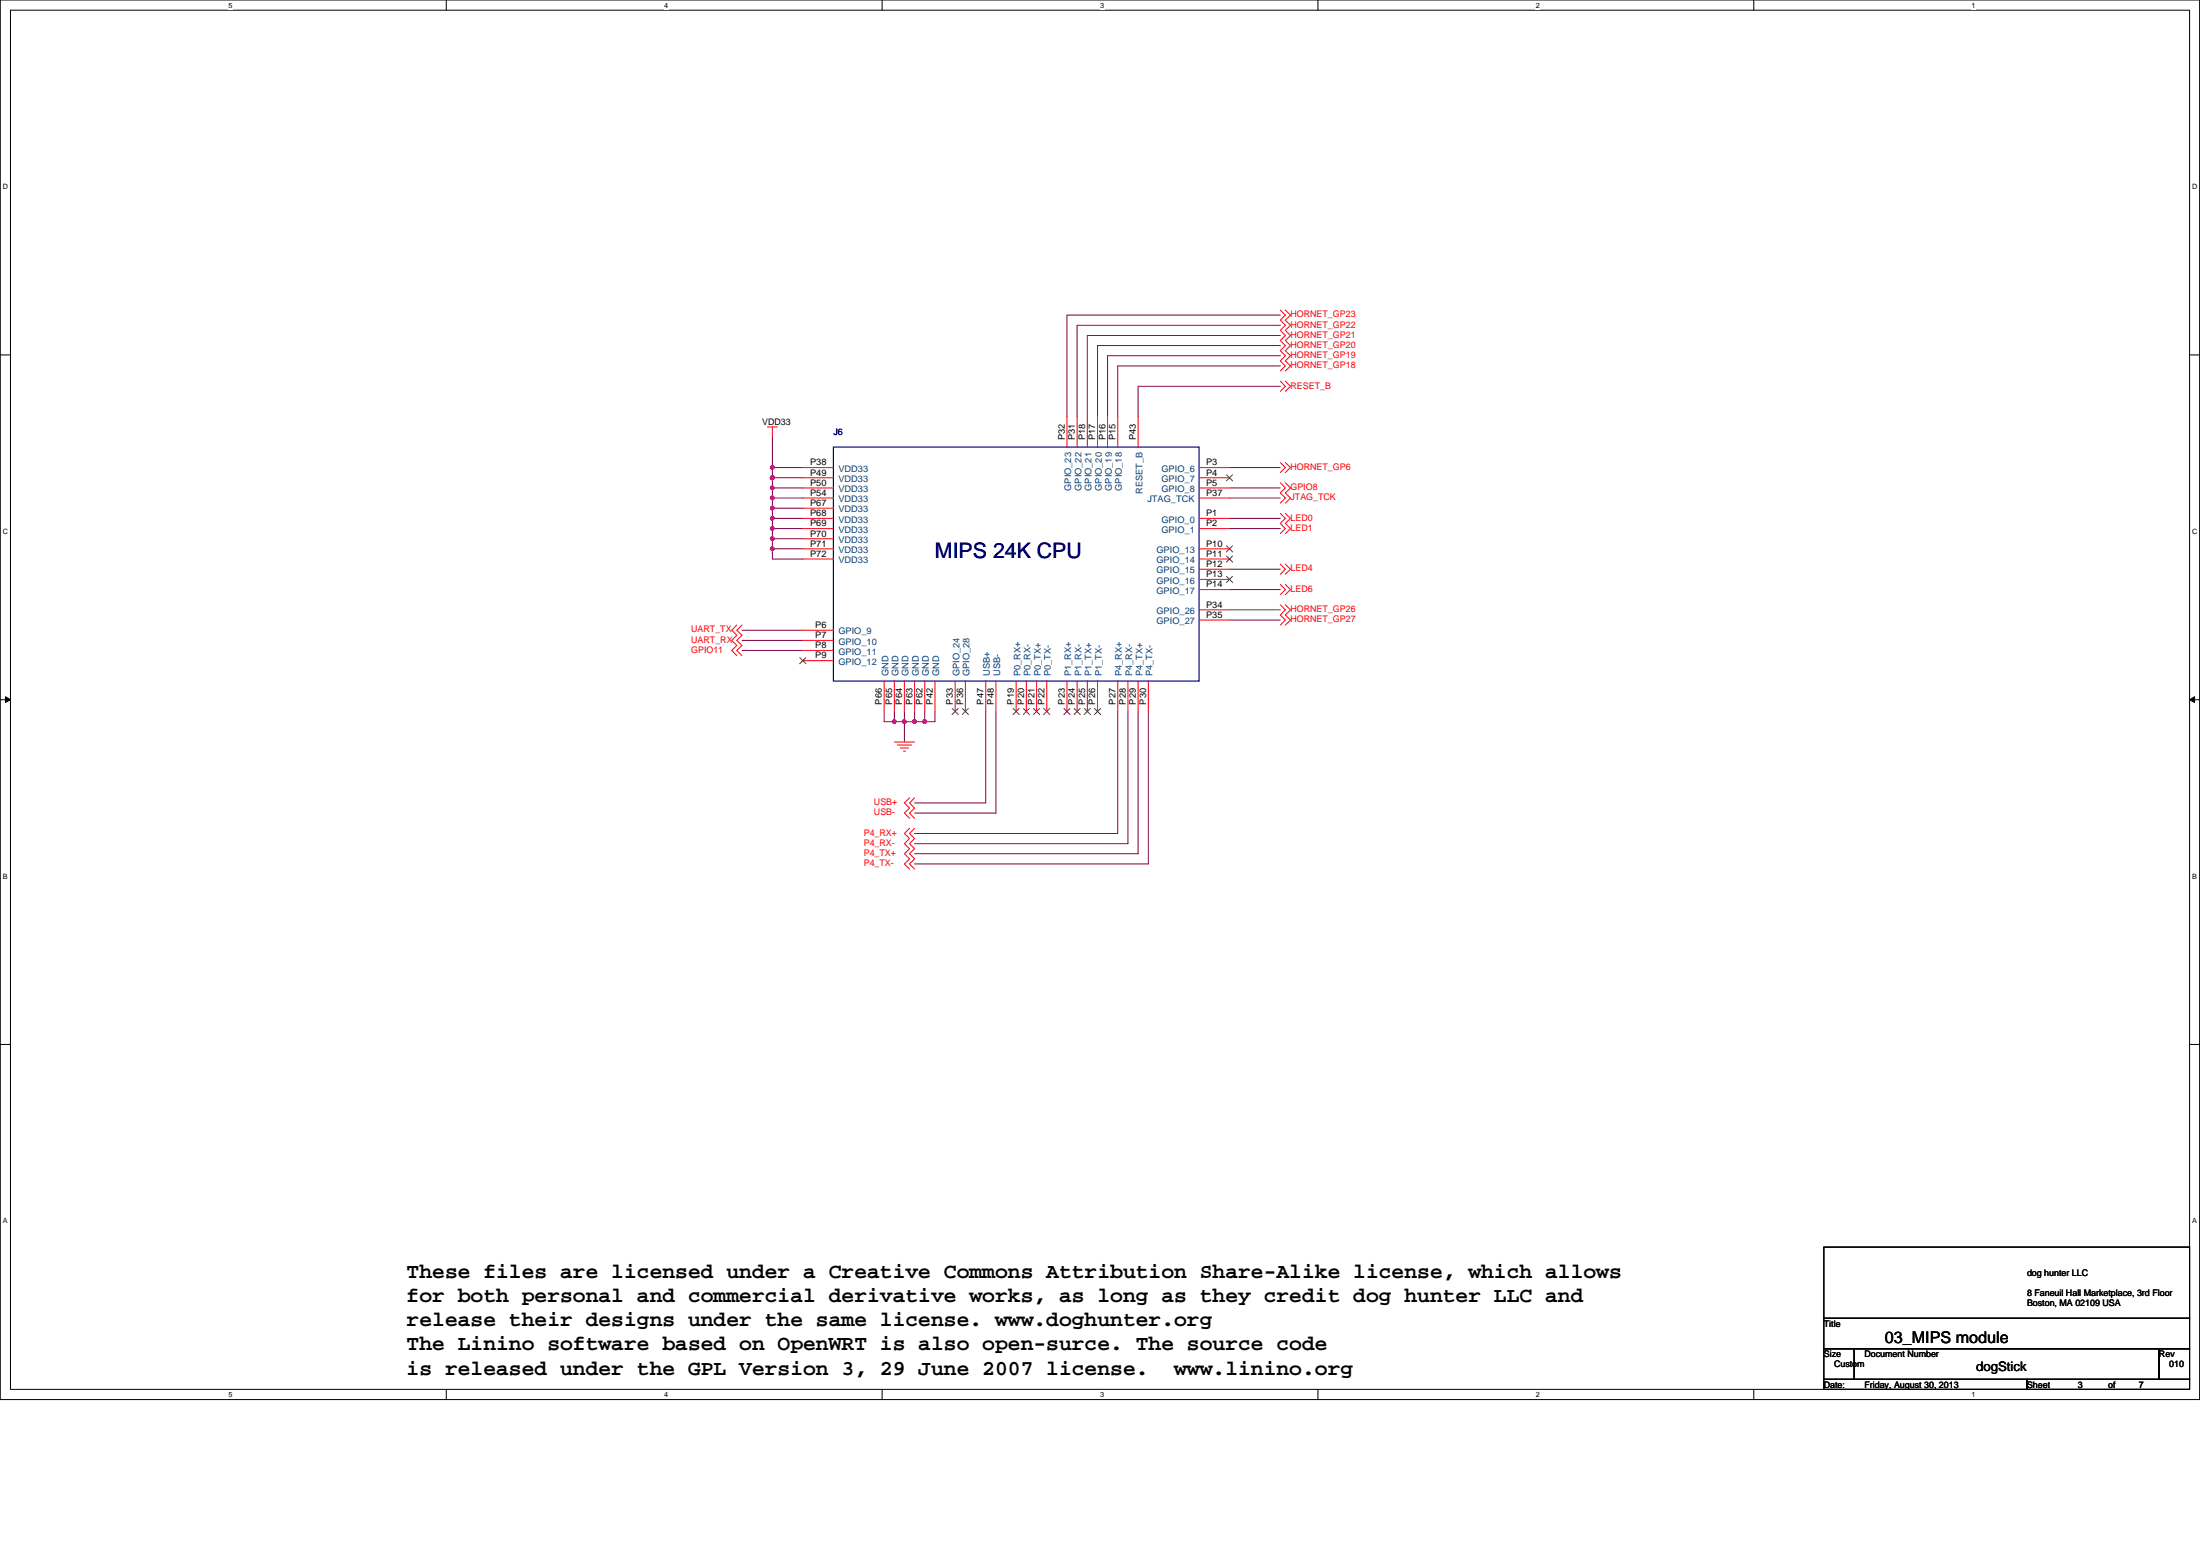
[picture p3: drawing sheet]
<svg xmlns="http://www.w3.org/2000/svg" width="297mm" height="210mm" viewBox="0 0 297 210" stroke-linecap="round" stroke-linejoin="round" font-family="sans-serif">
<path d="M0 0h297v188.9h-297zM1.4 1.4h294.2v186.1h-294.2z" fill="none" stroke="#000" stroke-width=".14"/>
<g fill="#fff">
<path d="M30.8 .1h.6v1.1h-.6z"/>
<path d="M30.8 187.6h.6v1.1h-.6z"/>
</g>
<path d="M60.3 0v1.4M60.3 187.5v1.4" fill="none" stroke="#000" stroke-width=".14"/>
<g fill="#fff">
<path d="M89.7 .1h.5v1.1h-.5z"/>
<path d="M89.7 187.6h.5v1.1h-.5z"/>
</g>
<path d="M119.1 0v1.4M119.1 187.5v1.4" fill="none" stroke="#000" stroke-width=".14"/>
<g fill="#fff">
<path d="M148.5 .1h.6v1.1h-.6z"/>
<path d="M148.5 187.6h.6v1.1h-.6z"/>
</g>
<path d="M177.9 0v1.4M177.9 187.5v1.4" fill="none" stroke="#000" stroke-width=".14"/>
<g fill="#fff">
<path d="M207.4 .1h.5v1.1h-.5z"/>
<path d="M207.4 187.6h.5v1.1h-.5z"/>
</g>
<path d="M236.8 0v1.4M236.8 187.5v1.4" fill="none" stroke="#000" stroke-width=".14"/>
<g fill="#fff">
<path d="M266.2 .1h.6v1.1h-.6z"/>
<path d="M266.2 187.6h.6v1.1h-.6z"/>
<path d="M.4 24.6h.7v1.1h-.7z"/>
<path d="M296 24.6h.7v1.1h-.7z"/>
<path d="M.4 71.2h.7v1.1h-.7z"/>
<path d="M296 71.2h.7v1.1h-.7z"/>
</g>
<path d="M0 47.9h1.4M295.6 47.9h1.4" fill="none" stroke="#000" stroke-width=".14"/>
<g fill="#fff">
<path d="M.4 117.7h.7v1.1h-.7z"/>
<path d="M296 117.7h.6v1.1h-.6z"/>
</g>
<path d="M0 94.4h1.4M295.6 94.4h1.4" fill="none" stroke="#000" stroke-width=".14"/>
<path d="M.7 94l.7 .4-.7 .4zM295.6 94.4l.7-.4v.8z" fill="#000" stroke="#000" stroke-width=".14"/>
<g fill="#fff">
<path d="M.4 164.2h.7v1.1h-.7z"/>
<path d="M296 164.2h.6v1.1h-.6z"/>
</g>
<path d="M0 140.9h1.4M295.6 140.9h1.4M246.2 168.3h49.4v9.6h-49.4zM246.2 177.9h49.4v4.1h-49.4zM246.2 182h4.2v4.1h-4.2zM246.2 186.1h27.5v1.4h-27.5zM250.4 182h41.1v4.1h-41.1zM273.7 186.1h21.9v1.4h-21.9zM291.5 182h4.1v4.1h-4.1z" fill="none" stroke="#000" stroke-width=".14"/>
<g fill="none" stroke="#800040" stroke-width=".14">
<path d="M104.3 59v4.1M172.9 43.9h-27.5v12.3M172.9 42.5h-28.8v13.7M172.9 46.6h-24.7v9.6M172.9 48h-23.4v8.2M172.9 49.4h-22v6.8M172.9 52.1h-19.2v4.1M172.9 45.3h-26.1v10.9M104.3 63.1v1.4M104.3 74.1v1.3h4.1M104.3 71.3v1.4M104.3 70v1.3"/>
<path d="M104.3 68.6v1.4M104.3 67.2v1.4M104.3 65.8v1.4M104.3 64.5v1.3M104.3 72.7v1.4M104.3 63.1h4.1M104.3 74.1h4.1M104.3 72.7h4.1M104.3 71.3h4.1M104.3 70h4.1M104.3 68.6h4.1M104.3 67.2h4.1"/>
<path d="M104.3 65.8h4.1M104.3 64.5h4.1M166 63.1h6.9M166 65.8h6.9M166 67.2h6.9M166 70h6.9M166 71.3h6.9M166 76.8h6.9M166 79.6h6.9M100.2 87.8h8.2M100.2 85h8.2M100.2 86.4h8.2"/>
<path d="M119.4 96v1.4h1.4M120.8 97.4h1.3M120.8 96v1.4M122.1 97.4h1.4M122.1 96v1.4M122.1 97.4v2.7M123.5 97.4h1.4M123.5 96v1.4M124.9 96v1.4M126.2 96v1.4h-1.3M133.1 96v12.4h-9.6M134.5 96v13.7h-11"/>
<path d="M150.9 96v16.5h-27.4M152.3 96v17.9h-28.8M153.7 96v19.2h-30.2M155 96v20.6h-31.5M166 82.3h6.9M166 83.7h6.9"/>
</g>
<g fill="#f0f" stroke="#f0f" stroke-width=".14">
<circle cx="104.3" cy="64.5" r=".27"/>
<circle cx="104.3" cy="63.1" r=".27"/>
<circle cx="104.3" cy="74" r=".27"/>
<circle cx="104.3" cy="71.3" r=".27"/>
<circle cx="104.3" cy="69.9" r=".27"/>
<circle cx="104.3" cy="68.6" r=".27"/>
<circle cx="104.3" cy="67.2" r=".27"/>
<circle cx="104.3" cy="65.8" r=".27"/>
<circle cx="120.7" cy="97.4" r=".27"/>
<circle cx="124.8" cy="97.4" r=".27"/>
<circle cx="122.1" cy="97.4" r=".27"/>
<circle cx="104.3" cy="72.7" r=".27"/>
<circle cx="123.5" cy="97.4" r=".27"/>
</g>
<g fill="none" stroke="#f00" stroke-width=".14">
<path d="M103.6 57.6h1.4M104.3 57.6v1.4M144.1 56.2v4.1M145.4 56.2v4.1M146.8 56.2v4.1M148.2 56.2v4.1M149.5 56.2v4.1M150.9 56.2v4.1M153.7 56.2v4.1M172.9 41.8l.6 .7-.6 .7 .6 .7-.6 .7 .6 .7-.6 .7 .6 .6-.6 .7 .6 .7-.6 .7 .6 .7-.6 .7M172.9 51.4l.6 .7-.6 .7M173.5 41.8l.7 .7-.7 .7 .7 .7-.7 .7 .7 .7-.7 .7 .7 .6-.7 .7 .7 .7-.7 .7 .7 .7-.7 .7"/>
<path d="M173.5 51.4l.7 .7-.7 .7M108.4 63.1h4.1M108.4 64.5h4.1M108.4 65.8h4.1M108.4 67.2h4.1M108.4 68.6h4.1M108.4 70h4.1M108.4 71.3h4.1M108.4 72.7h4.1M108.4 74.1h4.1M108.4 75.4h4.1M161.9 63.1h4.1"/>
<path d="M161.9 64.5h4.1M161.9 65.8h4.1M161.9 67.2h4.1M161.9 70h4.1M161.9 71.3h4.1M161.9 74.1h4.1M161.9 75.4h4.1M161.9 76.8h4.1M161.9 78.2h4.1M161.9 79.6h4.1M172.9 62.4l.6 .7-.6 .7M172.9 65.2l.6 .6-.6 .7 .6 .7-.6 .7"/>
<path d="M172.9 69.3l.6 .7-.6 .6 .6 .7-.6 .7M172.9 76.1l.6 .7-.6 .7M172.9 78.9l.6 .7-.6 .6M173.5 62.4l.7 .7-.7 .7M173.5 65.2l.7 .6-.7 .7 .7 .7-.7 .7M173.5 69.3l.7 .7-.7 .6 .7 .7-.7 .7M173.5 76.1l.7 .7-.7 .7M173.5 78.9l.7 .7-.7 .6M99.5 84.3l-.7 .7 .7 .7-.7 .7 .7 .7-.7 .7 .7 .7M100.2 84.3l-.7 .7 .7 .7-.7 .7 .7 .7-.7 .7 .7 .7M108.4 85h4.1M108.4 86.4h4.1"/>
<path d="M108.4 87.8h4.1M108.4 89.2h4.1M119.4 91.9v4.1M120.8 91.9v4.1M122.1 91.9v4.1M123.5 91.9v4.1M124.9 91.9v4.1M126.2 91.9v4.1M129 91.9v4.1M130.3 91.9v4.1M133.1 91.9v4.1M134.5 91.9v4.1"/>
<path d="M137.2 91.9v4.1M138.6 91.9v4.1M140 91.9v4.1M141.3 91.9v4.1M144.1 91.9v4.1M145.4 91.9v4.1M146.8 91.9v4.1M148.2 91.9v4.1M150.9 91.9v4.1M152.3 91.9v4.1M153.7 91.9v4.1M155 91.9v4.1"/>
<path d="M161.9 82.3h4.1M161.9 83.7h4.1M172.9 81.6l.6 .7-.6 .7 .6 .7-.6 .6M173.5 81.6l.7 .7-.7 .7 .7 .7-.7 .6M120.8 100.1h2.7M121.2 100.5h1.9M121.6 100.9h1.1M122 101.4h.3M122.8 107.7l-.7 .7 .7 .7-.7 .6 .7 .7M122.8 111.8l-.7 .7 .7 .7-.7 .7 .7 .6-.7 .7 .7 .7-.7 .7 .7 .7M123.5 107.7l-.7 .7 .7 .7-.7 .6 .7 .7M123.5 111.8l-.7 .7 .7 .7-.7 .7 .7 .6-.7 .7 .7 .7-.7 .7 .7 .7"/>
</g>
<path d="M112.5 60.3h49.4v31.6h-49.4z" fill="none" stroke="#00f" stroke-width=".14"/>
<g fill="none" stroke="#804000" stroke-width=".14">
<path d="M165.6 64.1l.8 .8M165.6 73.7l.8 .8M165.6 75l.8 .9M165.6 77.8l.8 .8M166.4 64.1l-.8 .8M166.4 73.7l-.8 .8M166.4 75l-.8 .9M166.4 77.8l-.8 .8M108 88.8l.8 .8M108.8 88.8l-.8 .8M128.6 95.6l.8 .8M129.4 95.6l-.9 .8"/>
<path d="M129.9 95.6l.9 .8M130.7 95.6l-.8 .8M136.8 95.6l.8 .8M137.6 95.6l-.8 .8M138.2 95.6l.8 .8M139 95.6l-.8 .8M139.5 95.6l.9 .8M140.4 95.6l-.9 .8M140.9 95.6l.8 .8M141.7 95.6l-.8 .8M143.7 95.6l.8 .8M144.5 95.6l-.9 .8"/>
<path d="M145 95.6l.9 .8M145.8 95.6l-.8 .8M146.4 95.6l.8 .8M147.2 95.6l-.8 .8M147.8 95.6l.8 .8M148.6 95.6l-.8 .8"/>
</g>
<text font-size="2.9" fill="#000080" x="126.2" y="75.3">MIPS 24K CPU</text>
<g font-size="2.9">
<text x="54.9" y="172.5">These files are licensed under a Creative Commons Attribution Share-Alike license, which allows</text>
<text x="54.9" y="175.7">for both personal and commercial derivative works, as long as they credit dog hunter LLC and</text>
<text x="54.9" y="179">release their designs under the same license. www.doghunter.org</text>
<text x="54.9" y="182.2">The Linino software based on OpenWRT is also open-surce. The source code</text>
<text x="54.9" y="185.5">is released under the GPL Version 3, 29 June 2007 license.</text>
<text x="158.5" y="185.5">www.linino.org</text>
</g>
<text font-size="2.2" x="254.5" y="181.2">03_MIPS module</text>
<text font-size="1.8" x="266.8" y="185">dogStick</text>
<g font-size="1.2" fill="#f00">
<text x="174.2" y="46.9">HORNET_GP20</text>
<text x="174.2" y="42.8">HORNET_GP23</text>
<text x="174.2" y="44.2">HORNET_GP22</text>
<text x="174.2" y="45.6">HORNET_GP21</text>
<text x="174.2" y="48.3">HORNET_GP19</text>
<text x="174.2" y="49.7">HORNET_GP18</text>
<text x="174.2" y="52.4">RESET_B</text>
<text x="174.2" y="63.4">HORNET_GP6</text>
<text x="174.2" y="66.1">GPIO8</text>
<text x="174.2" y="67.5">JTAG_TCK</text>
<text x="174.2" y="70.3">LED0</text>
<text x="174.2" y="71.6">LED1</text>
<text x="174.2" y="77.1">LED4</text>
<text x="174.2" y="79.9">LED6</text>
<text x="174.2" y="82.6">HORNET_GP26</text>
<text x="174.2" y="84">HORNET_GP27</text>
<text x="93.3" y="85.3">UART_TX</text>
<text x="93.3" y="86.7">UART_RX</text>
<text x="93.3" y="88.1">GPIO11</text>
<text x="116.6" y="112.8">P4_RX+</text>
<text x="118" y="108.7">USB+</text>
<text x="118" y="110">USB-</text>
<text x="116.6" y="114.2">P4_RX-</text>
<text x="116.6" y="115.5">P4_TX+</text>
<text x="116.6" y="116.9">P4_TX-</text>
</g>
<g font-size="1.2">
<text x="102.9" y="57.4">VDD33</text>
<text x="143.8" y="59.4" transform="rotate(-90 143.8 59.4)">P32</text>
<text x="145.1" y="59.4" transform="rotate(-90 145.1 59.4)">P31</text>
<text x="146.5" y="59.4" transform="rotate(-90 146.5 59.4)">P18</text>
<text x="147.9" y="59.4" transform="rotate(-90 147.9 59.4)">P17</text>
<text x="149.2" y="59.4" transform="rotate(-90 149.2 59.4)">P16</text>
<text x="150.6" y="59.4" transform="rotate(-90 150.6 59.4)">P15</text>
<text x="153.4" y="59.4" transform="rotate(-90 153.4 59.4)">P43</text>
<text x="109.4" y="62.8">P38</text>
<text x="109.4" y="64.2">P49</text>
<text x="109.4" y="65.6">P50</text>
<text x="162.9" y="62.8">P3</text>
<text x="162.9" y="64.2">P4</text>
<text x="162.9" y="65.6">P5</text>
<text x="109.4" y="66.9">P54</text>
<text x="109.4" y="68.3">P67</text>
<text x="109.4" y="69.7">P68</text>
<text x="109.4" y="71">P69</text>
<text x="162.9" y="66.9">P37</text>
<text x="162.9" y="69.7">P1</text>
<text x="162.9" y="71">P2</text>
<text x="109.4" y="72.4">P70</text>
<text x="109.4" y="73.8">P71</text>
<text x="109.4" y="75.1">P72</text>
<text x="162.9" y="73.8">P10</text>
<text x="162.9" y="75.1">P11</text>
<text x="162.9" y="76.5">P12</text>
<text x="162.9" y="77.9">P13</text>
<text x="162.9" y="79.3">P14</text>
<text x="162.9" y="82">P34</text>
<text x="162.9" y="83.4">P35</text>
<text x="110.1" y="84.8">P6</text>
<text x="110.1" y="86.1">P7</text>
<text x="110.1" y="87.5">P8</text>
<text x="110.1" y="88.9">P9</text>
<text x="119.1" y="95.1" transform="rotate(-90 119.1 95.1)">P66</text>
<text x="120.5" y="95.1" transform="rotate(-90 120.5 95.1)">P65</text>
<text x="121.8" y="95.1" transform="rotate(-90 121.8 95.1)">P64</text>
<text x="123.2" y="95.1" transform="rotate(-90 123.2 95.1)">P63</text>
<text x="124.6" y="95.1" transform="rotate(-90 124.6 95.1)">P62</text>
<text x="125.9" y="95.1" transform="rotate(-90 125.9 95.1)">P42</text>
<text x="128.7" y="95.1" transform="rotate(-90 128.7 95.1)">P33</text>
<text x="130" y="95.1" transform="rotate(-90 130 95.1)">P36</text>
<text x="132.8" y="95.1" transform="rotate(-90 132.8 95.1)">P47</text>
<text x="134.2" y="95.1" transform="rotate(-90 134.2 95.1)">P48</text>
<text x="136.9" y="95.1" transform="rotate(-90 136.9 95.1)">P19</text>
<text x="138.3" y="95.1" transform="rotate(-90 138.3 95.1)">P20</text>
<text x="139.7" y="95.1" transform="rotate(-90 139.7 95.1)">P21</text>
<text x="141" y="95.1" transform="rotate(-90 141 95.1)">P22</text>
<text x="143.8" y="95.1" transform="rotate(-90 143.8 95.1)">P23</text>
<text x="145.1" y="95.1" transform="rotate(-90 145.1 95.1)">P24</text>
<text x="146.5" y="95.1" transform="rotate(-90 146.5 95.1)">P25</text>
<text x="147.9" y="95.1" transform="rotate(-90 147.9 95.1)">P26</text>
<text x="150.6" y="95.1" transform="rotate(-90 150.6 95.1)">P27</text>
<text x="152" y="95.1" transform="rotate(-90 152 95.1)">P28</text>
<text x="153.4" y="95.1" transform="rotate(-90 153.4 95.1)">P29</text>
<text x="154.7" y="95.1" transform="rotate(-90 154.7 95.1)">P30</text>
<text x="273.7" y="172.2">dog hunter LLC</text>
<text x="246.2" y="179">Title</text>
<text x="273.7" y="174.9">8 Faneuil Hall Marketplace, 3rd Floor</text>
<text x="273.7" y="176.3">Boston, MA 02109 USA</text>
<text x="246.2" y="183.1">Size</text>
<text x="247.6" y="184.5">Custom</text>
<text x="251.7" y="183.1">Document Number</text>
<text x="291.5" y="183.1">Rev</text>
<text x="292.9" y="184.5">010</text>
<text x="246.2" y="187.3">Date:</text>
<text x="251.7" y="187.3">Friday, August 30, 2013</text>
<text x="273.7" y="187.3">Sheet</text>
<text x="280.5" y="187.3">3</text>
<text x="284.6" y="187.3">of</text>
<text x="288.8" y="187.3">7</text>
</g>
<text font-size="1.2" fill="#000080" x="112.5" y="58.7">J6</text>
<g font-size="1.2" fill="#004080">
<text x="113.2" y="63.7">VDD33</text>
<text x="113.2" y="65">VDD33</text>
<text x="156.8" y="63.7">GPIO_6</text>
<text x="156.8" y="65">GPIO_7</text>
<text x="113.2" y="66.4">VDD33</text>
<text x="113.2" y="67.8">VDD33</text>
<text x="113.2" y="69.2">VDD33</text>
<text x="113.2" y="70.5">VDD33</text>
<text x="113.2" y="71.9">VDD33</text>
<text x="144.6" y="66.2" transform="rotate(-90 144.6 66.2)">GPIO_23</text>
<text x="146" y="66.2" transform="rotate(-90 146 66.2)">GPIO_22</text>
<text x="147.4" y="66.2" transform="rotate(-90 147.4 66.2)">GPIO_21</text>
<text x="148.8" y="66.2" transform="rotate(-90 148.8 66.2)">GPIO_20</text>
<text x="150.1" y="66.2" transform="rotate(-90 150.1 66.2)">GPIO_19</text>
<text x="151.5" y="66.2" transform="rotate(-90 151.5 66.2)">GPIO_18</text>
<text x="154.2" y="66.7" transform="rotate(-90 154.2 66.7)">RESET_B</text>
<text x="154.9" y="67.8">JTAG_TCK</text>
<text x="156.8" y="66.4">GPIO_8</text>
<text x="156.8" y="70.5">GPIO_0</text>
<text x="156.8" y="71.9">GPIO_1</text>
<text x="113.2" y="73.3">VDD33</text>
<text x="113.2" y="74.6">VDD33</text>
<text x="113.2" y="76">VDD33</text>
<text x="156.1" y="74.6">GPIO_13</text>
<text x="156.1" y="76">GPIO_14</text>
<text x="156.1" y="77.4">GPIO_15</text>
<text x="156.1" y="78.8">GPIO_16</text>
<text x="156.1" y="80.1">GPIO_17</text>
<text x="156.1" y="82.9">GPIO_26</text>
<text x="113.2" y="85.6">GPIO_9</text>
<text x="113.2" y="87">GPIO_10</text>
<text x="113.2" y="88.3">GPIO_11</text>
<text x="113.2" y="89.7">GPIO_12</text>
<text x="156.1" y="84.2">GPIO_27</text>
<text x="119.9" y="91.2" transform="rotate(-90 119.9 91.2)">GND</text>
<text x="121.3" y="91.2" transform="rotate(-90 121.3 91.2)">GND</text>
<text x="122.7" y="91.2" transform="rotate(-90 122.7 91.2)">GND</text>
<text x="124.1" y="91.2" transform="rotate(-90 124.1 91.2)">GND</text>
<text x="125.4" y="91.2" transform="rotate(-90 125.4 91.2)">GND</text>
<text x="126.8" y="91.2" transform="rotate(-90 126.8 91.2)">GND</text>
<text x="129.5" y="91.2" transform="rotate(-90 129.5 91.2)">GPIO_24</text>
<text x="130.9" y="91.2" transform="rotate(-90 130.9 91.2)">GPIO_28</text>
<text x="133.7" y="91.2" transform="rotate(-90 133.7 91.2)">USB+</text>
<text x="135" y="91.2" transform="rotate(-90 135 91.2)">USB-</text>
<text x="137.8" y="91.2" transform="rotate(-90 137.8 91.2)">P0_RX+</text>
<text x="139.1" y="91.2" transform="rotate(-90 139.1 91.2)">P0_RX-</text>
<text x="140.5" y="91.2" transform="rotate(-90 140.5 91.2)">P0_TX+</text>
<text x="141.9" y="91.2" transform="rotate(-90 141.9 91.2)">P0_TX-</text>
<text x="144.6" y="91.2" transform="rotate(-90 144.6 91.2)">P1_RX+</text>
<text x="146" y="91.2" transform="rotate(-90 146 91.2)">P1_RX-</text>
<text x="147.4" y="91.2" transform="rotate(-90 147.4 91.2)">P1_TX+</text>
<text x="148.8" y="91.2" transform="rotate(-90 148.8 91.2)">P1_TX-</text>
<text x="151.5" y="91.2" transform="rotate(-90 151.5 91.2)">P4_RX+</text>
<text x="152.9" y="91.2" transform="rotate(-90 152.9 91.2)">P4_RX-</text>
<text x="154.2" y="91.2" transform="rotate(-90 154.2 91.2)">P4_TX+</text>
<text x="155.6" y="91.2" transform="rotate(-90 155.6 91.2)">P4_TX-</text>
</g>
<g font-size="1">
<text x="30.8" y="1">5</text>
<text x="89.7" y="1">4</text>
<text x="148.5" y="1">3</text>
<text x="207.4" y="1">2</text>
<text x="266.2" y="1">1</text>
<text x=".4" y="25.5">D</text>
<text x="296" y="25.5">D</text>
<text x=".4" y="72.1">C</text>
<text x="296" y="72.1">C</text>
<text x=".4" y="118.6">B</text>
<text x="296" y="118.6">B</text>
<text x=".4" y="165.1">A</text>
<text x="296" y="165.1">A</text>
<text x="30.8" y="188.5">5</text>
<text x="89.7" y="188.5">4</text>
<text x="148.5" y="188.5">3</text>
<text x="207.4" y="188.5">2</text>
<text x="266.2" y="188.5">1</text>
</g>
</svg>
